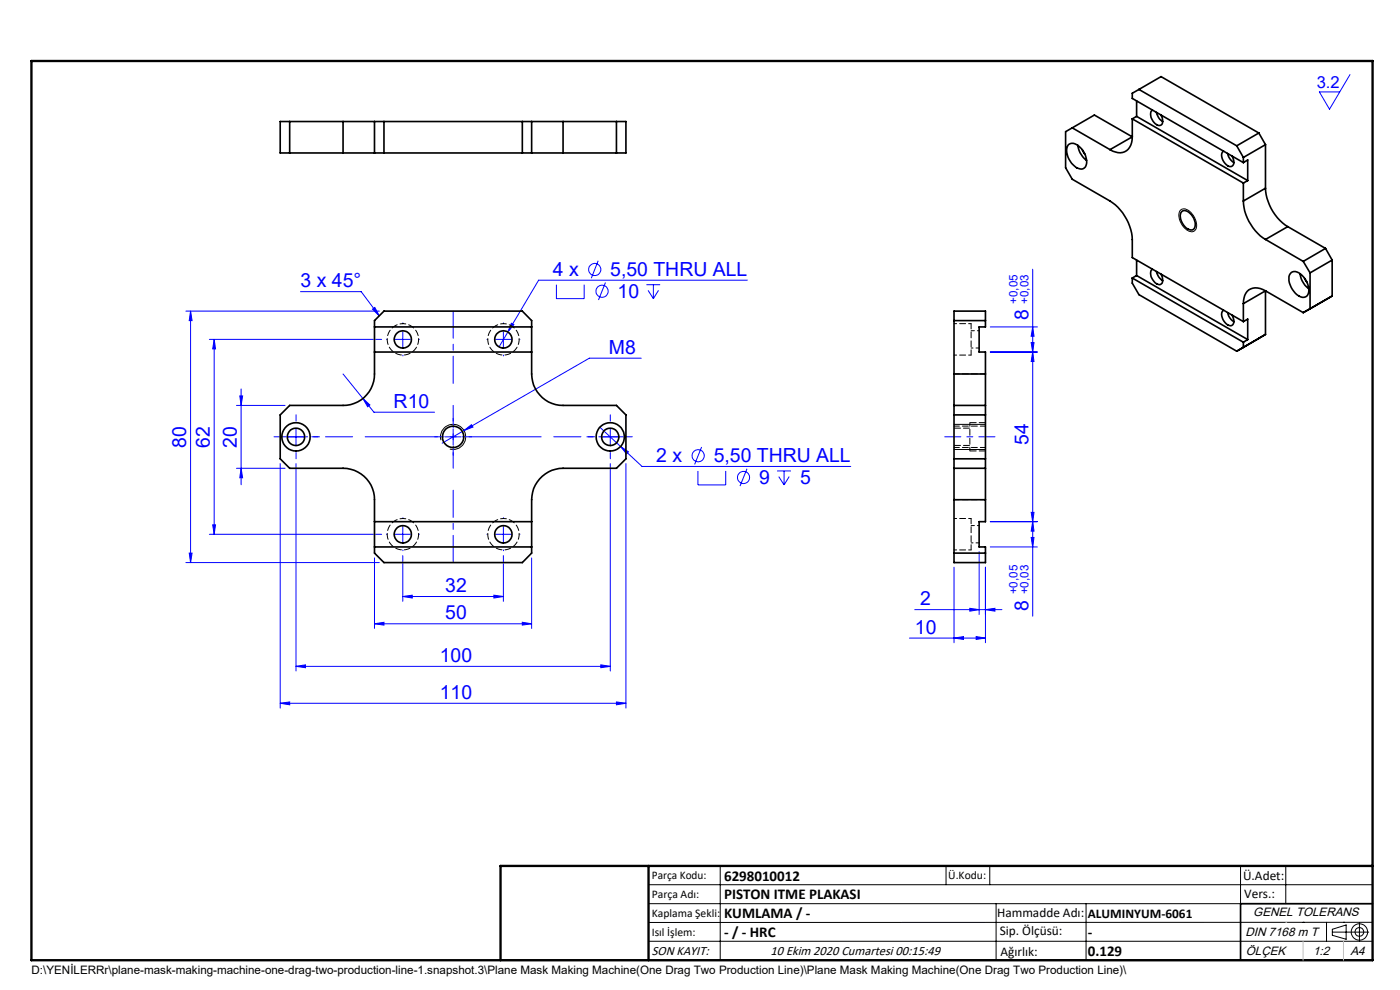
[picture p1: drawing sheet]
<svg xmlns="http://www.w3.org/2000/svg" width="297mm" height="210mm" viewBox="0 0 297 210" stroke-linecap="round" stroke-linejoin="round" font-family="sans-serif">
<g fill="none" stroke="#00f" stroke-width=".21">
<path d="M286.4 15.8l-4.4 7.4-2.1-3.7h4.3M126.9 55.3l-1.5 3.7M128.4 59.9l-1.4 3.7M158.5 59.4h-44.2l-8.4 14.2M219.1 57.1v73.6M39.4 66h41.1M40.4 66v53.3M40.4 66l.3 2h-.6zM44.4 72h36.6M45.4 72v41.3M45.4 72l.3 2h-.6zM63.7 61.9h12.9l3.9 5.1"/>
<path d="M72.8 79.3l6.5 8.1h12.9M79 65.6l.5-.4 1 1.8zM83.8 72h3.3M85.4 70.3v3.4M105.1 72h3.3M106.8 70.3v3.4M108.5 68.6l.5 .3-1.3 1.5zM118 60.4v3h5.9v-3M136 76h-11l-26.6 15.3M137.1 60.4h3M137.5 61.6l1.1 1.8M138.6 60.4v3"/>
<path d="M139.7 61.6l-1.1 1.8M210.1 74.7h10M210.1 69.3h10M218.8 72.7h.6l-.3 2zM219.1 74.7l.3 2h-.6zM219.1 69.3l.3 2h-.6zM50.2 86h10.3M50.2 99.3h10.3M50.9 84h.6l-.3 2zM51.2 82.5v20.3M51.2 99.3l.3 2h-.6zM59.4 98.3v51.9"/>
<path d="M61.1 92.7h3.4M62.8 91v3.3M62.8 98.3v44M77 84.5l1.5 1.4-.5 .4zM94.5 92.7h3.3M96.1 91v3.3M98.4 91.3l1.6-1.2 .3 .5zM98.4 91.3l-4.6 2.7M127.2 90.6l9 8.3h44.3M127.8 92.7h3.3M129.5 91v3.3M129.5 98.3v44"/>
<path d="M131.7 94.7l1.6 1.1-.4 .5zM132.8 98.3v51.9M148.1 99.9v3h5.9v-3M148.8 94.8l-1.4 3.7M158.5 99.4l-1.5 3.7M164.9 99.9h2.9M166.3 99.9v3M39.4 119.3h41.1M40.1 117.3h.6l-.3 2zM44.4 113.3h36.6M45.1 111.3h.6l-.3 2zM79.4 118.3v15"/>
<path d="M83.8 113.3h3.3M85.4 117.9v9.7M85.4 111.7v3.3M105.1 113.3h3.3M106.8 117.9v9.7M106.8 111.7v3.3M112.8 118.3v15M165.2 101.1l1.1 1.8M167.4 101.1l-1.1 1.8M207.7 117v13.3M210.1 110.7h10M210.1 116h10"/>
<path d="M218.8 108.7h.6l-.3 2zM218.8 114h.6l-.3 2zM219.1 110.7l.3 2h-.6zM79.4 132.3l2.1-.3v.6zM79.4 132.3h33.4M85.4 126.5l2.1-.2v.6zM85.4 126.5h21.4M104.8 126.3l2 .2-2 .4zM110.8 132l2 .3-2 .3zM192.9 135.4h16.2M194.1 129.3h18.4M202.4 135.4l2-.4v.6z"/>
<path d="M202.4 120.3v16M205.7 129l2 .3-2 .3zM207.1 135l2 .4-2 .2zM209.1 129.3l2-.3v.6zM209.1 120.3v16M59.4 149.2l2.1-.3v.6zM59.4 149.2h73.4M62.8 141.3l2-.3v.6zM62.8 141.3h66.7M127.5 141l2 .3-2 .3zM130.8 148.9l2 .3-2 .3z"/>
<circle cx="126.2" cy="57.2" r="1.29"/>
<circle cx="127.7" cy="61.8" r="1.29"/>
<circle cx="148.1" cy="96.7" r="1.29"/>
<circle cx="157.7" cy="101.3" r="1.29"/>
</g>
<g fill="none" stroke="#000" stroke-width=".21">
<path d="M250.4 44.6a1.88 1.88 0 0 1 2.6 1 2.83 2.83 0 0 1 .4 3.4 1.87 1.87 0 0 1-2.4-.9 3.1 3.1 0 0 1-.6-3.5zM93.6 93.4a2.66 2.66 0 0 1 2.3-3.4 2.66 2.66 0 0 1 2.9 2.9 2.66 2.66 0 0 1-3.4 2.3M202.4 95.3h6.7M202.4 90h6.7M137.6 187.7h153.6M137.6 191.7h153.6M137.6 199.7h153.6M152.8 183.7v20M200.7 183.7v4M210 183.7v4M211.3 191.7v12M230.4 191.7v12"/>
<path d="M263.2 183.7v20M272.8 183.7v8M276.4 195.6h.1M281.4 195.6v4.1M282.6 197.7h7.8M282.6 197.1l3-.9v3l-3-.8zM285 195.6h.1M288.4 195.8v3.8M291.2 195.6l-153.6 .1"/>
<circle cx="288.4" cy="197.7" r="1.74"/>
<circle cx="288.4" cy="197.7" r=".93"/>
</g>
<path d="M114.8 92.7h-37.3" fill="none" stroke="#00f" stroke-width=".21" stroke-dasharray="30.5 1.3 1.3 1.3" stroke-dashoffset="13.7"/>
<path d="M96.1 66v15.3M74.8 92.7h-15.3M132.8 92.7h-15.3M96.1 104v15.3" fill="none" stroke="#00f" stroke-width=".21" stroke-dasharray="30.5 1.3 1.3 1.3" stroke-dashoffset="24.7"/>
<path d="M96.1 99.3v-13.3" fill="none" stroke="#00f" stroke-width=".21" stroke-dasharray="30.5 1.3 1.3 1.3" stroke-dashoffset="25.7"/>
<path d="M211.1 92.7h-10.7" fill="none" stroke="#00f" stroke-width=".21" stroke-dasharray="30.5 1.3 1.3 1.3" stroke-dashoffset="27.1"/>
<path d="M291.2 191.7h-28v12M106.2 203.7h185" fill="none" stroke="#000" stroke-width=".35"/>
<path d="M6.7 12.9h284.5v190.8h-284.5zM137.6 183.7v20M291.2 183.7h-185v20" fill="none" stroke="#000" stroke-width=".5"/>
<path d="M272.8 195.6h.1M276.4 199.7v4M285 199.7v4" fill="none" stroke="#c0c0c0" stroke-width=".21"/>
<g fill="none" stroke="#00f" stroke-width=".21" stroke-dasharray="30.5 1.3 1.3 1.3">
<path d="M82.1 72h-.1M85.5 68.7v-.2M85.5 75.3v.2M88.8 72h.2M103.5 72h-.2M106.8 68.7v-.2M106.8 75.3v.2M110.1 72h.2M59.5 92.7h-1.4M62.8 89.3v-1.3M62.8 96v1.3M66.1 92.7h1.4"/>
<path d="M92.8 92.7h-.6M96.1 89.3v-.6M96.1 96v.6M99.5 92.7h.6M126.1 92.7h-1.3M129.5 89.3v-1.3M129.5 96v1.3M132.8 92.7h1.3M82.1 113.3h-.1M85.5 110v-.2M85.5 116.7v.1M88.8 113.3h.2"/>
<path d="M103.5 113.3h-.2M106.8 110v-.2M106.8 116.7v.1M110.1 113.3h.2"/>
</g>
<g fill="#00f">
<path d="M85.4 126.5l2.1-.2v.6zM104.8 126.3l2 .2-2 .4zM62.8 141.3l2-.3v.6zM127.5 141l2 .3-2 .3zM59.4 149.2l2.1-.3v.6zM130.8 148.9l2 .3-2 .3zM131.7 94.7l1.2 1.6 .4-.5zM108.5 68.6l-.8 1.8 1.3-1.5zM79 65.6l.5-.4 1 1.8zM77 84.5l1 1.8 .5-.4zM98.4 91.3l1.9-.7-.3-.5zM205.7 129l2 .3-2 .3zM209.1 129.3l2-.3v.6zM202.4 135.4l2-.4v.6zM207.1 135l2 .4-2 .2z"/>
<path d="M50.9 84h.6l-.3 2zM51.2 99.3l.3 2h-.6zM45.4 72l.3 2h-.6zM45.1 111.3h.6l-.3 2zM40.4 66l.3 2h-.6zM40.1 117.3h.6l-.3 2zM219.1 74.7l.3 2h-.6zM218.8 108.7h.6l-.3 2zM219.1 69.3l.3 2h-.6zM218.8 72.7h.6l-.3 2zM219.1 110.7l.3 2h-.6zM218.8 114h.6l-.3 2z"/>
<path d="M79.4 132.3l2.1-.3v.6zM110.8 132l2 .3-2 .3z"/>
</g>
<g fill="none" stroke="#000" stroke-width=".35">
<path d="M241.6 19l-1.4 .8v1.1l23.6 13.6M241.6 19l20.8 11.9M241.6 19l4.7-2.7 20.8 11.9M61.5 25.8v6.6M72.8 25.8h6.6M72.8 32.4h6.6M72.8 25.8h-13.4v6.6h13.4M72.8 25.8v6.6M79.4 25.8v6.6M79.4 32.4h33.4M79.4 25.8h33.4M81.5 25.8v6.6"/>
<path d="M110.8 25.8v6.6M112.8 25.8h6.7M112.8 32.4h6.7M112.8 25.8v6.6M119.5 25.8h13.3v6.6h-13.3M119.5 25.8v6.6M130.8 25.8v6.6M226.8 30.6a2.17 2.17 0 0 1 2.7 1 3.2 3.2 0 0 1 .5 4 2.17 2.17 0 0 1-2.7-1 3.2 3.2 0 0 1-.5-4zM227.5 27.1l-1.4 .8v7.7l1.4 2.4 8 4.6a10.6 10.6 0 0 1 4.7 8.2v3.8l23.6 13.6M227.5 27.1l8 4.6M227.5 27.1l4.7-2.7 8 4.6M228.7 30.8a4.5 4.5 0 0 0 1.8 3.2"/>
<path d="M229.6 31.8l.6 .9M240.2 29a2.82 2.82 0 0 1-3.1 3.4l-1.6-.7M240.2 25.2v3.8M240.2 25.2l23.6 13.6M240.2 29l-4.7 2.7M241.1 24.7l23.6 13.6M241.1 21.4v3.3M241.1 24.7l-.9 .5M244.5 23.3a1.71 1.71 0 0 0 .1 2.4l.5 .5a.89 .89 0 0 0 1.2 .3 .89 .89 0 0 0 .3-1.1l-.3-1M245.3 23.8l.5 1.1 .9 .9M259.6 32.1a1.98 1.98 0 0 0 .6 2.9 .89 .89 0 0 0 1.2 .3 .89 .89 0 0 0 .3-1.2l-.4-1M260.4 32.6l.5 1 .9 .9"/>
<path d="M262.4 30.9l1.4 2.5M263.8 33.4v1.1M263.8 38.8v3.8M263.8 34.5l.9-.6v4.4M264.7 38.3l-.9 .5M267.1 28.2l-4.7 2.7M267.1 28.2l1.4 2.5M268.5 39.9a10.4 10.4 0 0 0 4.7 8.2M268.5 30.7l-4.7 2.7M268.5 39.9l-4.7 2.7M268.5 30.7v9.2M240.2 59v1.1l1.4 2.4 20.8 12"/>
<path d="M240.2 59l23.6 13.6M241.1 55.2v3.2M241.1 58.4l23.6 13.6M241.1 58.4l-.9 .6M244.5 57.1a1.67 1.67 0 0 0 .1 2.3 1.23 1.23 0 0 0 2 .6v-.9l-.3-1M245.3 57.6l.5 1.1 .9 .8M250.7 44.9a1.47 1.47 0 0 1 2.1 .7 2.41 2.41 0 0 1 .4 3.1 2.03 2.03 0 0 1-2.4-1.4l-.3-.8-.1-.8zM263.8 42.6a10.2 10.2 0 0 0 4.7 8.2M268.5 50.8l8 4.6M273.2 48.1l-4.7 2.7M273.2 48.1l8 4.6M273.9 57.8a2.11 2.11 0 0 1 2.7 1 3.2 3.2 0 0 1 .6 4.1 2.09 2.09 0 0 1-2.7-1.1 3.5 3.5 0 0 1-.8-3.7z"/>
<path d="M275.8 58.1a4.7 4.7 0 0 0 1.8 3.2M276.5 55.4l1.4 2.5M276.8 59l.5 .9M277.9 57.9v7.6M281.2 52.7l-4.7 2.7M281.2 52.7l1.4 2.5M282.6 55.2l-4.7 2.7M282.6 55.2v7.6M79.4 68l2.1-2h29.3l2 2v11.3a6.7 6.7 0 0 0 6.7 6.7h11.3l2 2v9.3l-2 2h-11.3a6.7 6.7 0 0 0-6.7 6.7v11.3l-2 2h-29.3l-2.1-2v-11.3a6.7 6.7 0 0 0-6.6-6.7h-11.3l-2.1-2v-9.3l2.1-2h11.3a6.6 6.6 0 0 0 6.6-6.7zM79.4 69.3h33.4M79.4 74.7h33.4M202.4 79.3v6.7"/>
<path d="M202.4 79.3v-13.3h6.7v3.3h-1.4v5.4h1.4v4.6M202.4 79.3h6.7M202.4 68h6.7M209.1 79.3v6.7M259.6 65.8a1.98 1.98 0 0 0 .6 2.9 .9 .9 0 0 0 1.2 .3 .9 .9 0 0 0 .3-1.2l-.4-1M260.4 66.3l.5 1.1 .9 .9M263.8 64.4v3.8M263.8 72.6v1.1M263.8 68.2l.9-.5v4.3M263.8 73.7l-1.4 .8M264.7 72l-.9 .6M268.5 61.7a2.8 2.8 0 0 0-4.4 1l-.3 1.7"/>
<path d="M268.5 61.7l8 4.6M268.5 61.7v9.2M268.5 61.7l-4.7 2.7M268.5 70.9l-4.7 2.8M268.5 70.9l-6.1 3.6M277.9 65.5l-1.4 .8M282.6 62.8l-4.7 2.7M282.6 62.8l-6.1 3.5M202.4 99.3v6.7M202.4 99.3h6.7M202.4 86h6.7M202.4 88h6.7"/>
<path d="M202.4 86v13.3M202.4 97.3h6.7M209.1 99.3v6.7M209.1 86v13.3M79.4 116h33.4M79.4 110.7h33.4M202.4 106v13.3h6.7v-3.3h-1.4v-5.3h1.4v-4.7M202.4 106h6.7M202.4 117.3h6.7"/>
<circle cx="85.5" cy="72" r="1.82"/>
<circle cx="106.8" cy="72" r="1.83"/>
<circle cx="62.8" cy="92.7" r="1.83"/>
<circle cx="62.8" cy="92.7" r="3"/>
<circle cx="96.1" cy="92.7" r="2.25"/>
<circle cx="129.4" cy="92.7" r="1.82"/>
<circle cx="129.5" cy="92.7" r="2.99"/>
<circle cx="85.5" cy="113.3" r="1.83"/>
<circle cx="106.8" cy="113.3" r="1.84"/>
</g>
<path d="M85.5 68.7a3.3 3.3 0 0 1 2.9 4.8 3.3 3.3 0 0 1-5.6 .5 3.3 3.3 0 0 1 2.1-5.3h.6M106.8 68.7a3.3 3.3 0 0 1 3 4.8 3.3 3.3 0 0 1-5.7 .5 3.3 3.3 0 0 1 2.2-5.3h.5M202.4 75.3h3.6M206 68.7h-3.6M85.5 110a3.3 3.3 0 0 1 2.9 4.8 3.3 3.3 0 0 1-5.6 .5 3.3 3.3 0 0 1 2.1-5.3h.6M106.8 110a3.3 3.3 0 0 1 3 4.8 3.3 3.3 0 0 1-5.7 .5 3.3 3.3 0 0 1 2.2-5.3h.5M202.4 116.7h3.6M206 110h-3.6" fill="none" stroke="#000" stroke-width=".21" stroke-dasharray="1.3 .6" stroke-dashoffset=".7"/>
<path d="M205.7 89.7v6" fill="none" stroke="#000" stroke-width=".21" stroke-dasharray="1.3 .6" stroke-dashoffset=".5"/>
<path d="M206 75.3v-6.6M209.1 79.3h-6.7M202.4 94.9h6.7M209.1 90.4h-6.7M202.4 106h6.7M206 116.7v-6.7" fill="none" stroke="#000" stroke-width=".21" stroke-dasharray="1.3 .6" stroke-dashoffset=".2"/>
<path d="M202.4 94.5h3.3M205.7 95.7h3.4M205.7 90.8h-3.3M209.1 89.7h-3.4" fill="none" stroke="#000" stroke-width=".21" stroke-dasharray="1.3 .6" stroke-dashoffset="-.1"/>
<path d="M206 73.8h1.7M207.7 70.2h-1.7M206 115.2h1.7M207.7 111.5h-1.7" fill="none" stroke="#000" stroke-width=".21" stroke-dasharray="1.3 .6" stroke-dashoffset=".9"/>
<g font-size="4.1" fill="#00f">
<text x="117.3" y="58.5">4 x</text>
<text x="129.5" y="58.5">5,50 THRU ALL</text>
<text x="63.8" y="60.9">3 x 45°</text>
<text x="131" y="63.1">10</text>
<text x="218.2" y="67.9" transform="rotate(-90 218.2 67.9)">8</text>
<text x="129.2" y="75">M8</text>
<text x="83.5" y="86.5">R10</text>
<text x="39.5" y="95.1" transform="rotate(-90 39.5 95.1)">80</text>
<text x="44.5" y="95.1" transform="rotate(-90 44.5 95.1)">62</text>
<text x="50.3" y="95.1" transform="rotate(-90 50.3 95.1)">20</text>
<text x="218.2" y="94.3" transform="rotate(-90 218.2 94.3)">54</text>
<text x="139.2" y="98">2 x</text>
<text x="151.4" y="98">5,50 THRU ALL</text>
<text x="161" y="102.6">9</text>
<text x="169.8" y="102.6">5</text>
<text x="94.5" y="125.6">32</text>
<text x="94.5" y="131.4">50</text>
<text x="195.2" y="128.4">2</text>
<text x="218.2" y="129.5" transform="rotate(-90 218.2 129.5)">8</text>
<text x="194.1" y="134.4">10</text>
<text x="93.3" y="140.4">100</text>
<text x="93.3" y="148.3">110</text>
</g>
<text font-size="3.5" fill="#00f" x="279.3" y="18.7">3.2</text>
<g font-size="3.2">
<text x="153.6" y="190.8">PISTON ITME PLAKASI</text>
<text x="153.6" y="186.8">6298010012</text>
<text x="153.6" y="194.8">KUMLAMA / -</text>
<text x="153.6" y="198.8">- / - HRC</text>
<text x="230.8" y="198.7">-</text>
<text x="230.8" y="202.8">0.129</text>
</g>
<g font-size="2.8">
<text x="263.7" y="186.7">Ü.Adet:</text>
<text x="263.9" y="190.5">Vers.:</text>
<text x="211.5" y="194.5">Hammadde Adı:</text>
<text x="230.8" y="194.7">ALUMINYUM-6061</text>
<text x="138.3" y="202.6">SON KAYIT:</text>
<text x="163.5" y="202.6">10 Ekim 2020 Cumartesi 00:15:49</text>
<text x="212.1" y="198.4">Sip. Ölçüsü:</text>
<text x="212.2" y="202.7">Ağırlık:</text>
</g>
<g font-size="2.6">
<text x="265.9" y="194.4">GENEL TOLERANS</text>
<text x="264.2" y="198.5">DIN 7168 m T</text>
<text x="264.3" y="202.6">ÖLÇEK</text>
<text x="278.5" y="202.6">1:2</text>
<text x="286.5" y="202.6">A4</text>
</g>
<g font-size="2.5" fill="#00f">
<text x="215.9" y="64.5" transform="rotate(-90 215.9 64.5)">+0,05</text>
<text x="218.2" y="64.5" transform="rotate(-90 218.2 64.5)">+0,03</text>
<text x="215.9" y="126.1" transform="rotate(-90 215.9 126.1)">+0,05</text>
<text x="218.2" y="126.1" transform="rotate(-90 218.2 126.1)">+0,03</text>
</g>
<g font-size="2.5">
<text x="138.3" y="186.4">Parça Kodu:</text>
<text x="138.3" y="190.5">Parça Adı:</text>
<text x="201.2" y="186.5">Ü.Kodu:</text>
<text x="138.3" y="194.5">Kaplama Şekli:</text>
<text x="138.3" y="198.6">Isıl İşlem:</text>
<text x="6.7" y="206.7">D:\YENİLERRr\plane-mask-making-machine-one-drag-two-production-line-1.snapshot.3\Plane Mask Making Machine(One Drag Two Production Line)\Plane Mask Making Machine(One Drag Two Production Line)\</text>
</g>
</svg>
